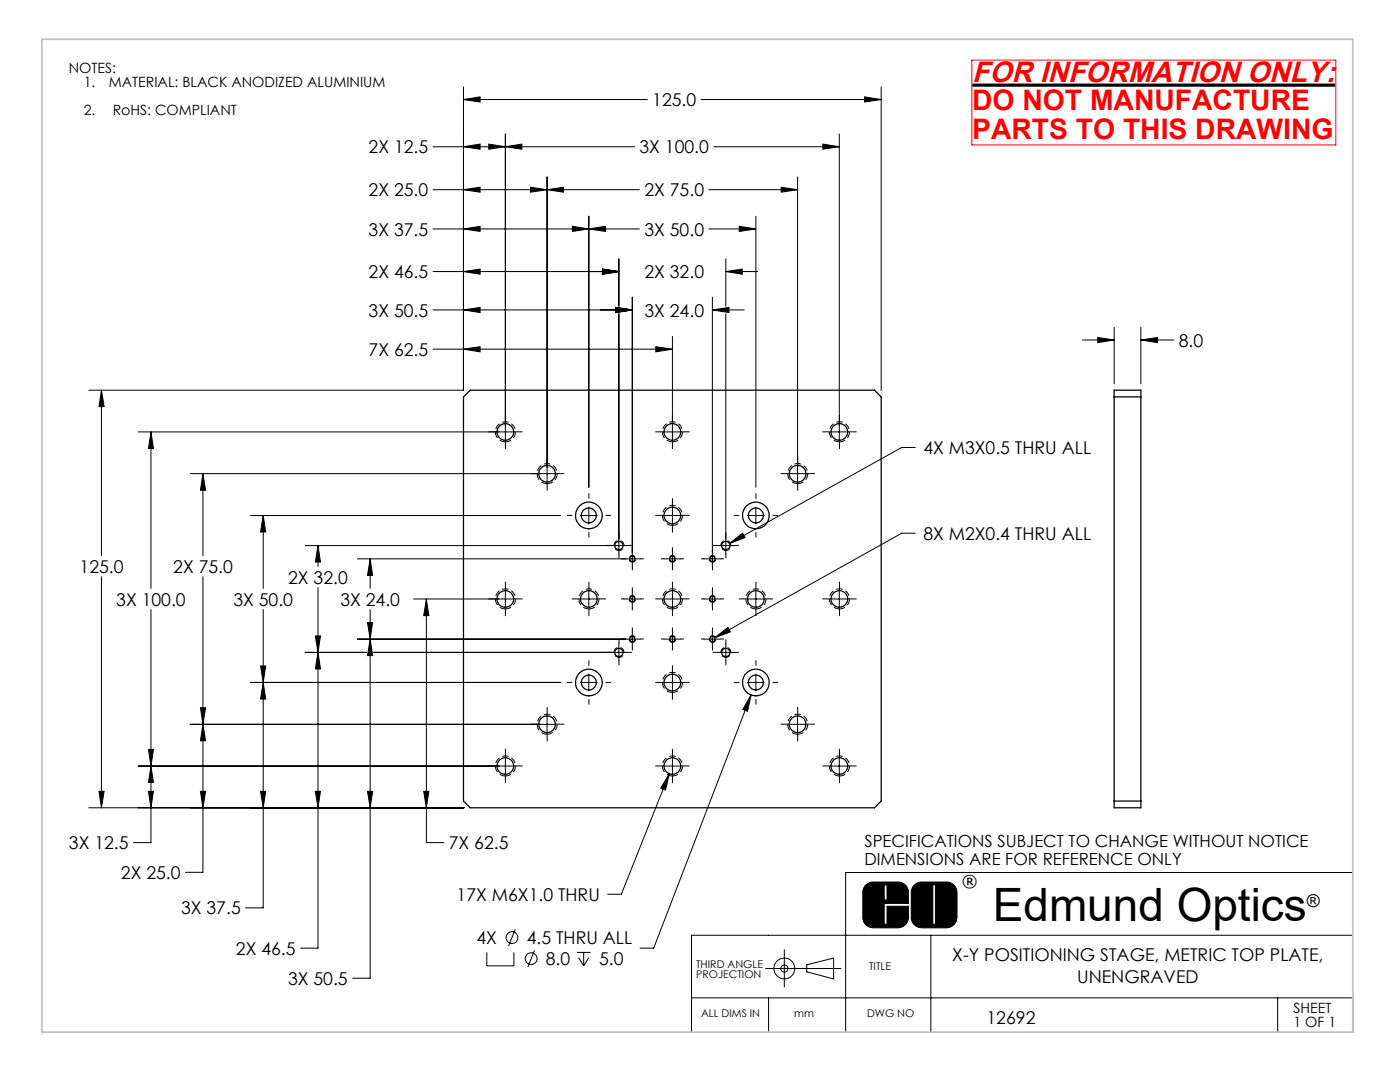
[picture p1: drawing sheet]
<svg xmlns="http://www.w3.org/2000/svg" width="279mm" height="216mm" viewBox="0 0 279 216" stroke-linecap="round" stroke-linejoin="round" font-family="sans-serif">
<g fill="none" stroke="#000" stroke-width=".2">
<path d="M92.5 19.9l3.3-.6v1.1zM92.5 17.3v60.6M92.5 19.9h36.7M139.9 19.9h36M172.5 19.3l3.4 .6-3.4 .5zM175.9 17.3v60.6M86.4 37.9h41.2M86.4 29.3h40.2M92.5 37.9l3.3-.5v.9zM92.5 29.3l3.3-.5v1zM97.5 28.8l3.4 .5-3.4 .5zM100.9 29.3l3.2-.5v1z"/>
<path d="M100.9 26.7v61.2M105.9 37.4l3.3 .5-3.3 .4zM109.2 37.9l3.3-.5v.9zM109.2 35.3v60.9M141.5 37.9h17.7M142.5 29.3h25M155.9 37.4l3.3 .5-3.3 .4zM159.2 35.3v60.9M164.2 28.8l3.3 .5-3.3 .5zM167.5 26.7v61.2M86.4 45.7h41.2M86.4 54.2h37.1"/>
<path d="M92.5 45.7l3.3-.5v1zM92.5 54.2l3.3-.5v1zM114.2 45.2l3.3 .5-3.3 .5zM117.5 45.7l3.3-.5v1zM117.5 43.1v54.1M120.2 53.7l3.3 .5-3.3 .5zM123.5 51.6v9.5M126.2 59.3v53.9M141.5 45.7h9.3M142.2 59.3v53.9M144.9 54.2l3.2-.5v1zM144.9 54.2h6.3"/>
<path d="M144.9 51.6v9.5M147.5 45.2l3.3 .5-3.3 .5zM150.8 43.1v54.1M17.7 77.9h74.9M20.2 77.9l.6 3.2h-1zM20.2 77.9v33M86.4 61.8h39.8M86.4 69.7h47.8M92.5 61.8l3.3-.5v1.1zM92.5 69.7l3.3-.5v1zM122.9 61.3l3.3 .5-3.3 .6zM123.5 62.6v48"/>
<path d="M130.9 69.2l3.3 .5-3.3 .5zM134.2 67.1v20.8M142.2 61.8l3.3-.5v1.1zM142.2 61.8h6.3M144.9 62.6v48M216 67.8h6.4M219.1 67.3l3.3 .5-3.3 .6zM222.4 65.3v11.3M227.7 67.8l3.3-.5v1.1zM227.7 65.3v11.3M227.7 67.8h6.6M30.1 86.2l.5 3.3h-1z"/>
<path d="M30.1 86.2v31.2M40.5 94.5l.5 3.3h-1zM40.5 94.5v16.4M102.6 86.2h-75M110.9 94.5h-72.9M132.5 86.2h3.4M157.5 94.5h3.4M165.8 86.2h3.4M182.7 89.3h-2.7l-34.4 19.1M20.2 115.1v46.1M40.5 115.1v59h-3.5M50 102.9h61.9"/>
<path d="M52.5 102.9l.5 3.3h-1zM52.5 102.9v14.5M63.5 108.9l.5 3.2h-1.1zM63.5 108.9v4.1M63.5 117.2v72h-3.5M73.9 111.5l.5 3.3h-1.1zM73.9 111.5v5.9M85.1 119.5l.5 3.3h-1zM85.1 119.5v48.6h3.5M100.9 117.8v3.4M102.6 119.5h-20M115.8 102.9h3.4"/>
<path d="M115.8 119.5h3.4M117.5 101.2v3.4M117.5 117.8v3.4M124.5 119.5h3.4M125.2 108.9h-64.3M126.2 117.8v3.4M127.9 111.5h-56.6M132.5 102.9h3.4M132.5 111.5h3.4M132.5 119.5h3.4M134.2 101.2v3.4M134.2 109.8v3.4"/>
<path d="M134.2 117.8v3.4M140.5 111.5h3.4M140.5 119.5h3.4M142.2 117.8v3.4M143.2 108.9h3.3M145.6 108.4l2.6-2 .5 .9zM149.2 102.9h3.3M149.2 119.5h3.3M150.8 101.2v3.4M150.8 117.8v3.4M165.8 119.5h3.4M167.5 117.8v3.4"/>
<path d="M182.7 106.4h-2.7l-37.3 20.8M30.1 121.6v46.5h-3.5M50 136.2h61.9M52 132.9h1l-.5 3.3zM52.5 136.2l.5 3.3h-1zM52.5 121.6v59.6h-3.5M60.9 130.2h12.2M62.9 126.9h1.1l-.5 3.3zM63.5 130.2l.5 3.3h-1.1zM73.3 124.2h1.1l-.5 3.3zM73.9 127.5l.5 3.3h-1.1zM73.9 121.6v73.6h-3.5"/>
<path d="M115.8 136.2h3.4M117.5 134.5v3.4M123.5 128.5v3.4M125.2 130.2h-50.6M126.2 125.8v3.4M127.9 127.5h-56.6M132.5 136.2h3.4M132.5 127.5h3.4M134.2 125.8v3.4M134.2 134.5v3.4M140.5 127.5h3.4M142.2 125.8v3.4"/>
<path d="M142.7 127.2l2.6-2 .5 .9zM143.2 130.2h3.3M144.9 128.5v3.4M149.2 136.2h3.3M149.9 138.7l-.7 3.2-1-.3zM149.9 138.7l-19.4 50.5h-2.8M150.8 134.5v3.4M19.8 157.9h1l-.6 3.3zM27.6 152.9h75M29.6 149.5h1l-.5 3.4zM29.6 157.9h1l-.5 3.3zM30.1 152.9l.5 3.2h-1z"/>
<path d="M40 141.2h1l-.5 3.3zM40 157.9h1l-.5 3.3zM40.5 144.5l.5 3.3h-1zM52 157.9h1l-.5 3.3zM62.9 157.9h1.1l-.5 3.3zM73.3 157.9h1.1l-.5 3.3zM84.6 157.9h1l-.5 3.3zM100.9 151.2v3.4M109.2 142.8v3.4M110.9 144.5h-72.9M132.5 152.9h3.4M133.6 154.4l-.8 3.3-.9-.4z"/>
<path d="M133.6 154.4l-9.6 24h-2.7M134.2 151.2v3.4M157.5 144.5h3.4M159.2 142.8v3.4M165.8 152.9h3.4M167.5 151.2v3.4M17.7 161.2h74.9M172.9 176.5l1.1-.5h5.2a2.04 2.04 0 0 1 2.1 2.1v2.2h-4.8v4.1h.5v-3.6h4.3v2.3a2.1 2.1 0 0 1-2.1 2h-4.9a2.11 2.11 0 0 1-2.1-2v-5a2.14 2.14 0 0 1 .7-1.6zM176.5 176.6h.5v3h-.5zM182.4 176.7a2.14 2.14 0 0 1 1.5-.7h5a2.1 2.1 0 0 1 2.1 2.1v5a2.1 2.1 0 0 1-2.1 2h-5a2.17 2.17 0 0 1-2-2v-5.2zM186.2 176.6h.5v7.8h-.5zM270 174.1h-101.2v31.9"/>
<path d="M97.2 190v2.7h5.4v-2.7M102.8 185.4l-1.3 3.4M106.7 189.6l-1.4 3.4M115.1 190h2.7M115.5 191.1l1 1.6M116.5 190v2.7M117.5 191.1l-1 1.6M138 199.1h132v6.9M152.8 193.3h15M153.4 199.1v6.9M156.5 189.5v7.5M161 192.5l5.4-1.3v4.1l-5.4-1.4z"/>
<path d="M185.8 186.6v19.4M255 199.1v6.9M270 186.6h-132v19.4"/>
<circle cx="102.2" cy="187.1" r="1.18"/>
<circle cx="106" cy="191.3" r="1.18"/>
<circle cx="156.5" cy="193.2" r="2.07"/>
<circle cx="156.5" cy="193.3" r=".71"/>
</g>
<path d="M8.4 7.8h261.6v198.2h-261.6z" fill="none" stroke="#c0c0c0" stroke-width=".35"/>
<path d="M176.5 176.6v3h.5v-3zM172.6 176.7l.6-.4 .8-.3h5.5l1.1 .5 .3 .4 .4 .9v2.5h-4.8v4.1h.5v-3.6h4.3v2.6l-.6 1.1-.6 .4-.8 .2h-5.1l-.6-.1-.7-.4-.4-.3-.3-.9v-5.6zM186.2 176.6v7.8h.5v-7.8zM182.6 176.5l1.1-.5h5.5l1.2 .6 .4 .6 .2 .7v5.3l-.3 .8-.5 .7-1.2 .4h-5.1l-.6-.1-.9-.5-.5-1.2v-5.5l.3-.8z" fill-rule="evenodd" fill="#000"/>
<path d="M194 17h72.5" fill="none" stroke="#000" stroke-width=".63" stroke-linecap="butt"/>
<g fill="none" stroke="#000" stroke-width=".2" stroke-dasharray="1.3 .6" stroke-dashoffset=".1" stroke-linecap="butt">
<path d="M100.9 88.2a2 2 0 0 1-1.8-3 2 2 0 0 1 3.4-.1 2 2 0 0 1-1.4 3.1h-.2M109.2 96.5a2 2 0 0 1-1.8-2.9 2 2 0 0 1 3.5-.2 2 2 0 0 1-1.5 3.1h-.2M134.2 88.2a2 2 0 0 1-1.8-3 2 2 0 0 1 3.5-.1 2 2 0 0 1-1.5 3.1h-.2M159.2 96.5a2 2 0 0 1-1.8-2.9 2 2 0 0 1 3.5-.2 2 2 0 0 1-1.5 3.1h-.2M167.5 88.2a2 2 0 0 1-1.7-3 2 2 0 0 1 3.4-.1 2 2 0 0 1-1.5 3.1h-.2M134.2 104.8a2 2 0 0 1-1.8-2.9 2 2 0 0 1 3.5-.2 2 2 0 0 1-1.5 3.1h-.2M100.9 121.5a2 2 0 0 1-1.8-2.9 2 2 0 0 1 3.4-.2 2 2 0 0 1-1.4 3.1h-.2M117.5 121.5a2 2 0 0 1-1.7-2.9 2 2 0 0 1 3.4-.2 2 2 0 0 1-1.5 3.1h-.2M134.2 138.2a2 2 0 0 1-1.8-3 2 2 0 0 1 3.5-.1 2 2 0 0 1-1.5 3.1h-.2M134.2 121.5a2 2 0 0 1-1.8-2.9 2 2 0 0 1 3.5-.2 2 2 0 0 1-1.5 3.1h-.2M150.9 121.5a2 2 0 0 1-1.8-2.9 2 2 0 0 1 3.4-.2 2 2 0 0 1-1.4 3.1h-.2M167.5 121.5a2 2 0 0 1-1.7-2.9 2 2 0 0 1 3.4-.2 2 2 0 0 1-1.5 3.1h-.2"/>
<path d="M100.9 154.8a2 2 0 0 1-1.8-2.9 2 2 0 0 1 3.4-.2 2 2 0 0 1-1.4 3.1h-.2M109.2 146.5a2 2 0 0 1-1.8-2.9 2 2 0 0 1 3.5-.2 2 2 0 0 1-1.5 3.1h-.2M134.2 154.8a2 2 0 0 1-1.8-2.9 2 2 0 0 1 3.5-.2 2 2 0 0 1-1.5 3.1h-.2M159.2 146.5a2 2 0 0 1-1.8-2.9 2 2 0 0 1 3.5-.2 2 2 0 0 1-1.5 3.1h-.2M167.5 154.8a2 2 0 0 1-1.7-2.9 2 2 0 0 1 3.4-.2 2 2 0 0 1-1.5 3.1h-.2"/>
</g>
<path d="M123.5 109.8a1 1 0 0 1-.9-1.4 1 1 0 0 1 1.7-.1 1 1 0 0 1-.6 1.5h-.2M126.2 112.2a.67 .67 0 0 1-.6-1 .67 .67 0 0 1 1.1-.1 .67 .67 0 0 1-.4 1.1h-.1M134.2 112.2a.67 .67 0 0 1-.6-1 .67 .67 0 0 1 1.1-.1 .67 .67 0 0 1-.4 1.1h-.1M142.2 112.2a.67 .67 0 0 1-.6-1 .67 .67 0 0 1 1.1-.1 .67 .67 0 0 1-.4 1.1h-.1M144.9 109.8a1 1 0 0 1-.9-1.4 1 1 0 0 1 1.7-.1 1 1 0 0 1-.7 1.5h-.1M123.5 131.2a1 1 0 0 1-.9-1.5 1 1 0 0 1 1.7-.1 1 1 0 0 1-.6 1.6h-.2M126.2 120.2a.67 .67 0 0 1-.6-1 .67 .67 0 0 1 1.1-.1 .67 .67 0 0 1-.4 1.1h-.1M126.2 128.2a.67 .67 0 0 1-.6-1 .67 .67 0 0 1 1.1-.1 .67 .67 0 0 1-.4 1.1h-.1M134.2 128.2a.67 .67 0 0 1-.6-1 .67 .67 0 0 1 1.1-.1 .67 .67 0 0 1-.4 1.1h-.1M142.2 128.2a.67 .67 0 0 1-.6-1 .67 .67 0 0 1 1.1-.1 .67 .67 0 0 1-.4 1.1h-.1M142.2 120.2a.67 .67 0 0 1-.6-1 .67 .67 0 0 1 1.1-.1 .67 .67 0 0 1-.4 1.1h-.1M144.9 131.2a1 1 0 0 1-.9-1.5 1 1 0 0 1 1.7-.1 1 1 0 0 1-.7 1.6h-.1" fill="none" stroke="#000" stroke-width=".2" stroke-dasharray="1.3 .6" stroke-dashoffset=".4" stroke-linecap="butt"/>
<path d="M194 12h72.6v16.9h-72.6z" fill="none" stroke="#f00" stroke-width=".2"/>
<g fill="none" stroke="#000" stroke-width=".2" stroke-dasharray="30.5 1.3 1.3 1.3">
<path d="M99.2 86.2h-1.7M100.9 84.5v-1.7M100.9 87.9v1.6M102.6 86.2h1.6M107.5 94.5h-1.7M109.2 92.8v-1.7M109.2 96.2v1.7M110.9 94.5h1.7M117.5 99.4v-.9M132.5 86.2h-1.7M134.2 84.5v-1.7M134.2 87.9v1.6"/>
<path d="M135.9 86.2h1.7M150.9 99.4v-.9M157.5 94.5h-1.7M159.2 92.8v-1.7M159.2 96.2v1.7M160.9 94.5h1.7M165.8 86.2h-1.6M167.5 84.5v-1.7M167.5 87.9v1.6M169.2 86.2h1.7M99.2 119.5h-1.7M100.9 117.8v-1.7"/>
<path d="M102.6 119.5h1.6M114.1 102.8h-.9M115.8 119.5h-1.6M117.5 117.8v-1.7M117.5 106.2v1M119.2 119.5h1.7M120.9 102.8h1M121.8 108.8h-.8M123.5 107.1v-.8M123.5 110.5v.9M124.5 119.5h-.5M124.5 111.5h-.5"/>
<path d="M125.2 108.8h.9M126.2 117.8v-.5M126.2 109.8v-.5M126.2 113.2v.5M127.9 119.5h.5M127.9 111.5h.5M132.5 102.8h-1.7M132.5 119.5h-1.7M132.5 111.5h-.5M134.2 101.1v-1.6M134.2 104.5v1.7M134.2 117.8v-1.7"/>
<path d="M134.2 109.8v-.5M134.2 113.2v.5M135.9 102.8h1.7M135.9 119.5h1.7M135.9 111.5h.5M140.5 119.5h-.5M140.5 111.5h-.5M142.2 117.8v-.5M142.2 109.8v-.5M142.2 113.2v.5M143.2 108.8h-.9M143.9 119.5h.5"/>
<path d="M143.9 111.5h.5M144.9 107.1v-.8M144.9 110.5v.9M146.6 108.8h.8M147.5 102.8h-1M149.2 119.5h-1.7M150.9 117.8v-1.7M150.9 106.2v1M152.6 119.5h1.6M154.3 102.8h.9M165.8 119.5h-1.6M167.5 117.8v-1.7"/>
<path d="M169.2 119.5h1.7M100.9 121.2v1.7M114.1 136.2h-.9M117.5 121.2v1.7M117.5 132.8v-1M117.5 139.6v.9M120.9 136.2h1M121.8 130.2h-.8M123.5 128.5v-.9M123.5 131.9v.8M124.5 127.5h-.5M125.2 130.2h.9"/>
<path d="M126.2 121.2v.5M126.2 125.8v-.5M126.2 129.2v.5M127.9 127.5h.5M132.5 136.2h-1.7M132.5 127.5h-.5M134.2 134.5v-1.7M134.2 137.9v1.6M134.2 121.2v1.7M134.2 125.8v-.5M134.2 129.2v.5M135.9 136.2h1.7"/>
<path d="M135.9 127.5h.5M140.5 127.5h-.5M142.2 125.8v-.5M142.2 129.2v.5M142.2 121.2v.5M143.2 130.2h-.9M143.9 127.5h.5M144.9 128.5v-.9M144.9 131.9v.8M146.6 130.2h.8M147.5 136.2h-1M150.9 121.2v1.7"/>
<path d="M150.9 132.8v-1M150.9 139.6v.9M154.3 136.2h.9M167.5 121.2v1.7M99.2 152.8h-1.7M100.9 151.1v-1.6M100.9 154.5v1.7M102.6 152.8h1.6M107.5 144.5h-1.7M109.2 142.8v-1.7M109.2 146.2v1.7M110.9 144.5h1.7"/>
<path d="M132.5 152.8h-1.7M134.2 151.1v-1.6M134.2 154.5v1.7M135.9 152.8h1.7M157.5 144.5h-1.7M159.2 142.8v-1.7M159.2 146.2v1.7M160.9 144.5h1.7M165.8 152.8h-1.6M167.5 151.1v-1.6M167.5 154.5v1.7M169.2 152.8h1.7"/>
</g>
<path d="M92.5 19.9l3.3-.6v1.1zM172.5 19.3l3.4 .6-3.4 .5zM92.5 37.9l3.3-.5v.9zM105.9 37.4l3.3 .5-3.3 .4zM92.5 45.7l3.3-.5v1zM114.2 45.2l3.3 .5-3.3 .5zM92.5 54.2l3.3-.5v1zM120.2 53.7l3.3 .5-3.3 .5zM92.5 61.8l3.3-.5v1.1zM122.9 61.3l3.3 .5-3.3 .6zM109.2 37.9l3.3-.5v.9zM155.9 37.4l3.3 .5-3.3 .4zM117.5 45.7l3.3-.5v1zM147.5 45.2l3.3 .5-3.3 .5zM120.2 53.7l3.3 .5-3.3 .5zM144.9 54.2l3.2-.5v1zM122.9 61.3l3.3 .5-3.3 .6zM142.2 61.8l3.3-.5v1.1zM20.2 77.9l.6 3.2h-1zM19.8 157.9h1l-.6 3.3zM40.5 94.5l.5 3.3h-1zM40 141.2h1l-.5 3.3zM52.5 102.9l.5 3.3h-1zM52 132.9h1l-.5 3.3zM63.5 108.9l.5 3.2h-1.1zM62.9 126.9h1.1l-.5 3.3zM73.9 111.5l.5 3.3h-1.1zM73.3 124.2h1.1l-.5 3.3zM40.5 144.5l.5 3.3h-1zM40 157.9h1l-.5 3.3zM52.5 136.2l.5 3.3h-1zM52 157.9h1l-.5 3.3zM63.5 130.2l.5 3.3h-1.1zM62.9 157.9h1.1l-.5 3.3zM73.9 127.5l.5 3.3h-1.1zM73.3 157.9h1.1l-.5 3.3zM133.6 154.4l-1.7 2.9 .9 .4zM149.9 138.7l-1.7 2.9 1 .3zM145.6 108.4l3.1-1.1-.5-.9zM142.7 127.2l3.1-1.1-.5-.9zM30.1 86.2l.5 3.3h-1zM29.6 149.5h1l-.5 3.4zM30.1 152.9l.5 3.2h-1zM29.6 157.9h1l-.5 3.3zM85.1 119.5l.5 3.3h-1zM84.6 157.9h1l-.5 3.3zM100.9 29.3l3.2-.5v1zM164.2 28.8l3.3 .5-3.3 .5zM97.5 28.8l3.4 .5-3.4 .5zM92.5 29.3l3.3-.5v1zM130.9 69.2l3.3 .5-3.3 .5zM92.5 69.7l3.3-.5v1zM219.1 67.3l3.3 .5-3.3 .6zM227.7 67.8l3.3-.5v1.1z" fill="#000"/>
<g fill="none" stroke="#000" stroke-width=".25">
<path d="M93.8 77.9h80.7l1.4 1.3v80.6l-1.4 1.4h-80.7l-1.3-1.4v-80.6zM222.4 77.9h5.3v83.3h-5.3zM222.4 79.2h5.3M222.4 159.8h5.3"/>
<circle cx="100.8" cy="86.2" r="1.66"/>
<circle cx="109.2" cy="94.5" r="1.67"/>
<circle cx="134.2" cy="86.2" r="1.66"/>
<circle cx="159.2" cy="94.5" r="1.67"/>
<circle cx="167.5" cy="86.2" r="1.66"/>
<circle cx="100.8" cy="119.5" r="1.66"/>
<circle cx="117.5" cy="102.9" r="2.66"/>
<circle cx="117.5" cy="102.9" r="1.5"/>
<circle cx="117.5" cy="119.5" r="1.66"/>
<circle cx="123.5" cy="108.8" r=".83"/>
<circle cx="126.2" cy="119.5" r=".54"/>
<circle cx="126.2" cy="111.5" r=".53"/>
<circle cx="134.2" cy="102.9" r="1.67"/>
<circle cx="134.2" cy="119.5" r="1.66"/>
<circle cx="134.2" cy="111.5" r=".53"/>
<circle cx="142.2" cy="119.5" r=".53"/>
<circle cx="142.2" cy="111.5" r=".52"/>
<circle cx="144.8" cy="108.8" r=".83"/>
<circle cx="150.8" cy="102.8" r="2.67"/>
<circle cx="150.9" cy="119.5" r="1.67"/>
<circle cx="150.9" cy="102.9" r="1.5"/>
<circle cx="167.5" cy="119.5" r="1.66"/>
<circle cx="117.5" cy="136.2" r="2.66"/>
<circle cx="117.5" cy="136.2" r="1.5"/>
<circle cx="123.5" cy="130.2" r=".84"/>
<circle cx="126.2" cy="127.5" r=".54"/>
<circle cx="134.2" cy="136.2" r="1.67"/>
<circle cx="134.2" cy="127.5" r=".54"/>
<circle cx="142.2" cy="127.5" r=".53"/>
<circle cx="144.9" cy="130.2" r=".84"/>
<circle cx="150.8" cy="136.2" r="2.67"/>
<circle cx="150.9" cy="136.2" r="1.5"/>
<circle cx="100.8" cy="152.9" r="1.66"/>
<circle cx="109.2" cy="144.5" r="1.67"/>
<circle cx="134.2" cy="152.9" r="1.66"/>
<circle cx="159.2" cy="144.5" r="1.67"/>
<circle cx="167.5" cy="152.9" r="1.66"/>
</g>
<text font-size="9.2" x="198.1" y="183.8">Edmund Optics</text>
<text font-size="5.8" fill="#f00" x="194" y="16.4">FOR INFORMATION ONLY:</text>
<g font-size="5.6" fill="#f00">
<text x="194" y="22">DO NOT MANUFACTURE</text>
<text x="194" y="27.6">PARTS TO THIS DRAWING</text>
</g>
<g font-size="3.5">
<text x="130.2" y="21.2">125.0</text>
<text x="73.6" y="30.6">2X 12.5</text>
<text x="127.6" y="30.6">3X 100.0</text>
<text x="73.6" y="39.2">2X 25.0</text>
<text x="128.6" y="39.2">2X 75.0</text>
<text x="73.6" y="47">3X 37.5</text>
<text x="128.6" y="47">3X 50.0</text>
<text x="73.6" y="55.5">2X 46.5</text>
<text x="128.6" y="55.5">2X 32.0</text>
<text x="73.6" y="63.2">3X 50.5</text>
<text x="128.6" y="63.2">3X 24.0</text>
<text x="73.6" y="71">7X 62.5</text>
<text x="235.3" y="69.2">8.0</text>
<text x="184.3" y="90.6">4X M3X0.5 THRU ALL</text>
<text x="184.3" y="107.7">8X M2X0.4 THRU ALL</text>
<text x="15.9" y="114.3">125.0</text>
<text x="34.6" y="114.3">2X 75.0</text>
<text x="57.5" y="116.4">2X 32.0</text>
<text x="23.2" y="120.8">3X 100.0</text>
<text x="46.6" y="120.8">3X 50.0</text>
<text x="67.9" y="120.8">3X 24.0</text>
<text x="13.8" y="169.5">3X 12.5</text>
<text x="89.6" y="169.5">7X 62.5</text>
<text x="24.1" y="175.4">2X 25.0</text>
<text x="91.1" y="179.8">17X M6X1.0 THRU</text>
<text x="36.1" y="182.4">3X 37.5</text>
<text x="260.8" y="180.9">®</text>
<text x="47.1" y="190.5">2X 46.5</text>
<text x="95.1" y="188.4">4X</text>
<text x="105.1" y="188.4">4.5 THRU ALL</text>
<text x="190.1" y="191.7">X-Y POSITIONING STAGE, METRIC TOP PLATE,</text>
<text x="57.5" y="196.5">3X 50.5</text>
<text x="108.9" y="192.6">8.0</text>
<text x="119.6" y="192.6">5.0</text>
<text x="215" y="196.2">UNENGRAVED</text>
<text x="196.9" y="204.4">12692</text>
</g>
<g font-size="3.3">
<text x="172.5" y="169.1">SPECIFICATIONS SUBJECT TO CHANGE WITHOUT NOTICE</text>
<text x="172.5" y="172.6">DIMENSIONS ARE FOR REFERENCE ONLY</text>
<text x="192" y="177">®</text>
</g>
<g font-size="2.8">
<text x="13.7" y="14.6">NOTES:</text>
<text x="16.7" y="17.4">1.</text>
<text x="21.7" y="17.4">MATERIAL: BLACK ANODIZED ALUMINIUM</text>
<text x="16.7" y="23">2.</text>
<text x="22.5" y="23">RoHS: COMPLIANT</text>
<text x="258.2" y="202.1">SHEET</text>
<text x="258.2" y="204.9">1 OF 1</text>
</g>
<g font-size="2.1">
<text x="138.9" y="193.1">THIRD ANGLE</text>
<text x="138.9" y="195.2">PROJECTION</text>
<text x="173.5" y="193.6">TITLE</text>
<text x="139.9" y="202.9">ALL DIMS IN</text>
<text x="158.5" y="202.9">mm</text>
<text x="173" y="202.9">DWG NO</text>
</g>
</svg>
